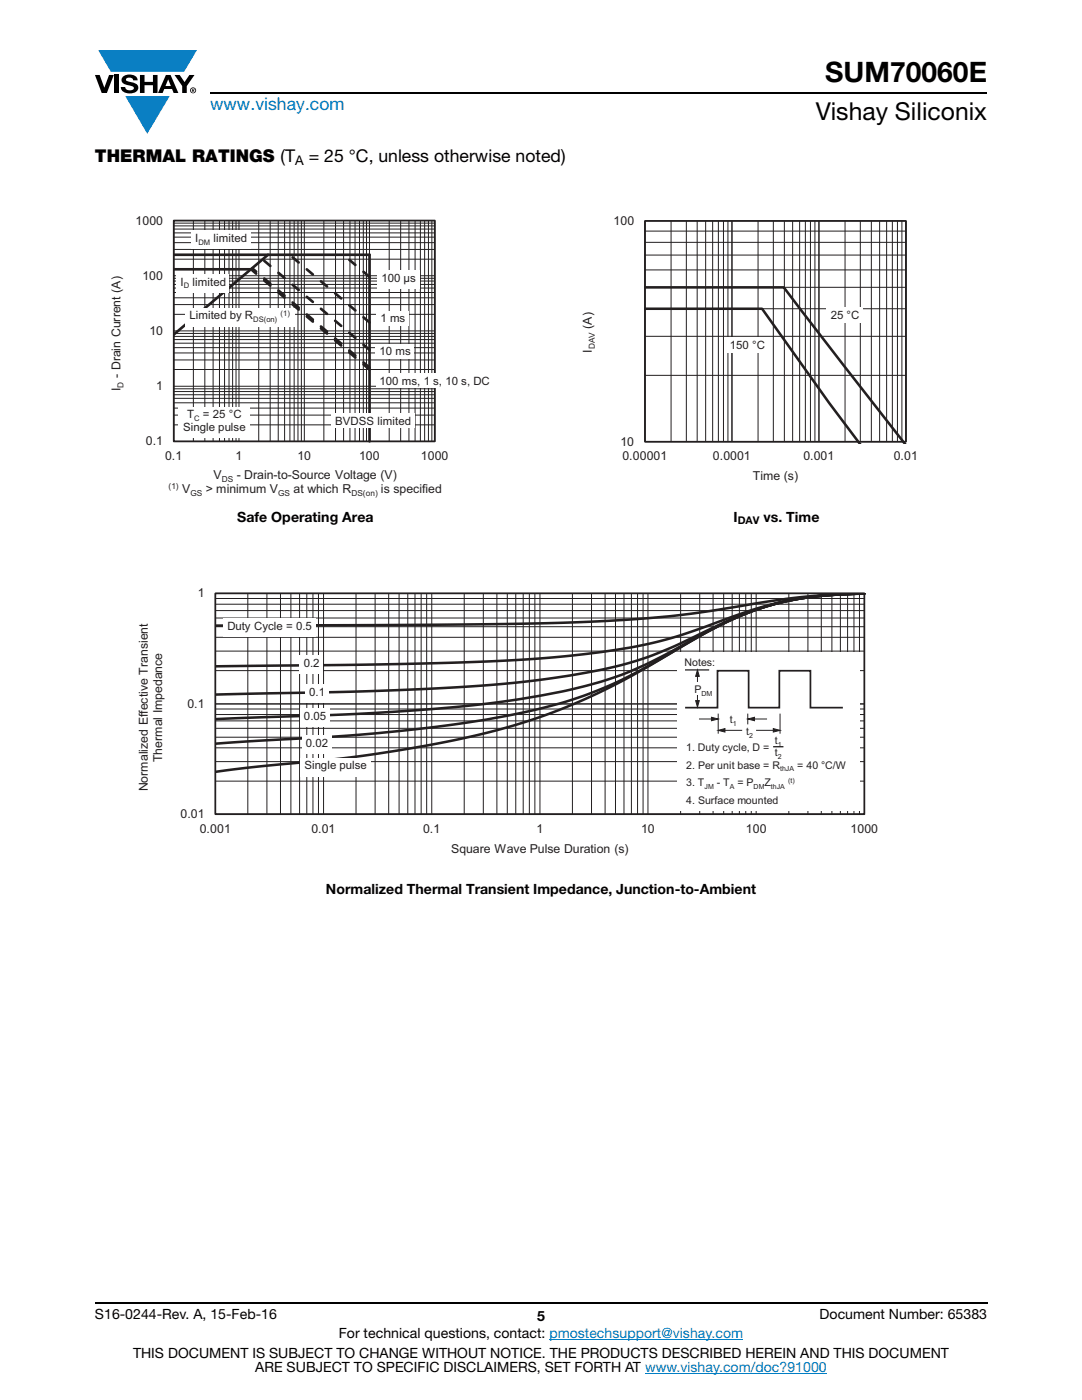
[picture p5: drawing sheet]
<svg xmlns="http://www.w3.org/2000/svg" width="216mm" height="279mm" viewBox="0 0 216 279" stroke-linecap="round" stroke-linejoin="round" font-family="sans-serif">
<g fill="#0a7fc3">
<path d="M19.6 10h19.7l-2.6 4.3h-1.1h-13.5z"/>
<path d="M25 19.2h8.9l-4.5 7.5z"/>
</g>
<g fill="#000">
<path d="M18.9 15h1l.9 2.5 1-2.5h.9l-1.4 3.6h-1zM22.9 15h.9v3.6h-.9zM24.6 15.3a2.1 2.1 0 0 1 2.8 .3l.1 .4h-.9a.79 .79 0 0 0-.7-.5 .79 .79 0 0 0-.8 .4l.3 .3 1 .2a1.08 1.08 0 0 1 1.2 1 1.08 1.08 0 0 1-1.1 1.2 1.73 1.73 0 0 1-2.4-1.2h.9a.96 .96 0 0 0 .8 .6 .96 .96 0 0 0 .9-.4 1.31 1.31 0 0 0-1.2-.6 1.03 1.03 0 0 1-1.1-.6 1.03 1.03 0 0 1 .2-1.1zM27.9 15h.9v1.3h1.7v-1.3h.9v3.6h-.9v-1.6h-1.7v1.6h-.9zM34.8 15h1.1l.9 1.4 1-1.4h1l-1.5 2.2v1.4h-.9v-1.4z"/>
<path d="M33.6 15.9l.5 1.3h-1.1zM33.1 15l-1.6 3.6h1l.3-.8h1.5l.3 .8h1l-1.6-3.6z"/>
<path d="M38.4 17.8h.2v.2h-.2zM38.3 17.7v.7h.1v-.3l.4 .3-.2-.3 .2-.2-.1-.2z"/>
<path d="M38.1 18a.46 .46 0 0 1 .9 0 .46 .46 0 0 1-.9 0zM37.9 18a.6 .6 0 0 0 1.2 0 .6 .6 0 0 0-1.2 0z"/>
</g>
<path d="M42 18.6h155M18.9 260h178.1" fill="none" stroke="#000" stroke-width=".36"/>
<path d="M109.6 267.3h38.7M128.7 274h36.3" fill="none" stroke="#007ec4" stroke-width=".2"/>
<path d="M19.1 39.4h83.7v60.1h-83.7z" fill="#fff"/>
<g fill="none" stroke="#231f20" stroke-width=".2">
<path d="M34.7 59.4h52.1M34.7 58.4h52.1M34.7 57.5h52.1M34.7 56.8h52.1M34.7 56.1h52.1M34.7 55.5h52.1M34.7 51.7h52.1M34.7 49.8h52.1M34.7 48.4h52.1M34.7 47.3h52.1M34.7 46.5h52.1M34.7 45.7h52.1"/>
<path d="M34.7 45.1h52.1M34.7 44.5h52.1M34.7 44h52.1v44.1h-52.1zM34.7 55h52.1M38.6 44v44.1M40.9 44v44.1M42.5 44v44.1M43.8 44v44.1M44.8 44v44.1M45.7 44v44.1M46.4 44v44.1M47.1 44v44.1"/>
<path d="M47.7 44v44.1M51.6 44v44.1M53.9 44v44.1M55.5 44v44.1M56.8 44v44.1M57.8 44v44.1M58.7 44v44.1M59.5 44v44.1M60.1 44v44.1M60.7 44v44.1M64.6 44v44.1M67 44v44.1"/>
<path d="M68.6 44v44.1M69.8 44v44.1M70.8 44v44.1M71.7 44v44.1M72.5 44v44.1M73.1 44v44.1M73.7 44v44.1M77.7 44v44.1M79.9 44v44.1M81.6 44v44.1M82.8 44v44.1M83.9 44v44.1"/>
<path d="M84.7 44v44.1M85.5 44v44.1M86.2 44v44.1M34.7 79.5h52.1M34.7 78.8h52.1M34.7 78.1h52.1M34.7 77.6h52.1M34.7 73.7h52.1M34.7 71.8h52.1M34.7 70.4h52.1M34.7 69.4h52.1M34.7 68.5h52.1"/>
<path d="M34.7 67.8h52.1M34.7 67.1h52.1M34.7 66.5h52.1M34.7 62.7h52.1M34.7 60.8h52.1M34.7 77.1h52.1M34.7 66h52.1M34.7 84.8h52.1M34.7 82.8h52.1M34.7 81.4h52.1M34.7 80.4h52.1"/>
</g>
<path d="M34.7 44h52.1v44.1h-52.1z" fill="none" stroke="#231f20" stroke-width=".35"/>
<path d="M34.7 50.8h39v37.3M34.7 53.7h15.7M53.5 50.8l-18.8 16" fill="none" stroke="#231f20" stroke-width=".53"/>
<path d="M73.7 55.3l-5.1-4.4M73.7 73.8l-23.3-19.8M73.7 73.4l-23.3-19.8M73.7 69.8l-21.1-17.8M73.7 64.3l-15.9-13.4" fill="none" stroke="#231f20" stroke-width=".53" stroke-dasharray="1.6 2.1"/>
<g fill="#fff">
<path d="M38.1 46h11.9v3.7h-11.9z"/>
<path d="M37 61.5h21.7v3.6h-21.7z"/>
<path d="M35.5 81.1h14.4v6.2h-14.4z"/>
<path d="M66.1 82.5h16.6v2.9h-16.6z"/>
<path d="M74.9 74.5h23.8v2.9h-23.8z"/>
<path d="M74.9 68.6h7.8v2.9h-7.8z"/>
<path d="M75.1 62.1h6.5v2.9h-6.5z"/>
<path d="M75.3 54h8.4v3.7h-8.4z"/>
<path d="M35.2 54.7h10.5v3.6h-10.5z"/>
<path d="M113.1 39.5h83.7v59.9h-83.7z"/>
</g>
<g fill="none" stroke="#231f20" stroke-width=".2">
<path d="M128.7 57.3h52.1M128.7 53.9h52.1M128.7 50.9h52.1M128.7 48.4h52.1M128.7 46.1h52.1M128.7 44.1h52.1v44.1h-52.1zM133.9 44.1v44.1M137 44.1v44.1M139.1 44.1v44.1M140.8 44.1v44.1M142.2 44.1v44.1M143.3 44.1v44.1"/>
<path d="M144.4 44.1v44.1M145.2 44.1v44.1M146.1 44.1v44.1M151.3 44.1v44.1M154.3 44.1v44.1M156.5 44.1v44.1M158.2 44.1v44.1M159.6 44.1v44.1M160.7 44.1v44.1M161.7 44.1v44.1M162.6 44.1v44.1M163.4 44.1v44.1"/>
<path d="M168.6 44.1v44.1M171.7 44.1v44.1M173.9 44.1v44.1M175.5 44.1v44.1M176.9 44.1v44.1M178.1 44.1v44.1M179.1 44.1v44.1M180 44.1v44.1M128.7 74.9h52.1M128.7 67.1h52.1M128.7 61.6h52.1"/>
</g>
<path d="M128.7 44.1h52.1v44.1h-52.1z" fill="none" stroke="#231f20" stroke-width=".34"/>
<path d="M128.7 57.4h27.7l24.1 31.1M128.7 61.6h23.4l13.3 18.8 6.1 8.1" fill="none" stroke="#231f20" stroke-width=".51"/>
<g fill="#fff">
<path d="M144.8 67.3h8.6v3.1h-8.6z"/>
<path d="M165 61.3h7.2v3h-7.2z"/>
<path d="M27.4 113.9h161.1v59.9h-161.1z"/>
</g>
<g fill="none" stroke="#231f20" stroke-width=".2">
<path d="M43 119.4h129.5M49.4 118.4v44.1M53.3 118.4v44.1M56 118.4v44.1M58 118.4v44.1M59.8 118.4v44.1M61.2 118.4v44.1M62.4 118.4v44.1M63.5 118.4v44.1M64.6 118.4v44.1M71 118.4v44.1M74.8 118.4v44.1"/>
<path d="M77.6 118.4v44.1M79.6 118.4v44.1M81.4 118.4v44.1M82.8 118.4v44.1M84 118.4v44.1M85.1 118.4v44.1M86.2 118.4v44.1M92.6 118.4v44.1M96.4 118.4v44.1M99.1 118.4v44.1M101.2 118.4v44.1M102.9 118.4v44.1"/>
<path d="M104.4 118.4v44.1M105.6 118.4v44.1M106.7 118.4v44.1M107.7 118.4v44.1M114.2 118.4v44.1M118 118.4v44.1M120.7 118.4v44.1M122.8 118.4v44.1M124.5 118.4v44.1M126 118.4v44.1M127.2 118.4v44.1M128.3 118.4v44.1"/>
<path d="M129.3 118.4v44.1M135.8 118.4v44.1M139.6 118.4v44.1M142.3 118.4v44.1M144.4 118.4v44.1M146.1 118.4v44.1M147.5 118.4v44.1M148.8 118.4v44.1M149.9 118.4v44.1M150.9 118.4v44.1M157.4 118.4v44.1M161.2 118.4v44.1"/>
<path d="M163.9 118.4v44.1M166 118.4v44.1M167.7 118.4v44.1M169.1 118.4v44.1M170.4 118.4v44.1M171.5 118.4v44.1M172.5 118.4v44.1M172.5 118.4h-129.5v44.1h129.5M43 133.8h129.5M43 129.9h129.5M43 127.2h129.5M43 125.1h129.5"/>
<path d="M43 123.3h129.5M43 121.9h129.5M43 120.6h129.5M43 155.9h129.5M43 152h129.5M43 149.2h129.5M43 147.1h129.5M43 145.4h129.5M43 143.9h129.5M43 142.6h129.5M43 141.5h129.5M43 140.5h129.5"/>
</g>
<path d="M43 118.4h129.5v44.1h-129.5z" fill="none" stroke="#231f20" stroke-width=".34"/>
<path d="M172.5 118.4l-6.5 .3-5.8 .7-5.2 1-4.9 1.6-4.2 1.7-4.3 2.2-15.1 8.7-7.9 4.1-4.5 2-4.7 1.8-4.8 1.6-4.6 1.4-10.7 2.5-13.8 2.4-8.9 1.1-15.4 1.5-8.2 1M172.5 118.4l-6.9 .4-5.4 .6-5.2 1-4.5 1.4-3.9 1.6-4.1 2-14 8-6.1 3.1-4.6 1.8-3 1.1-7.8 2.2-10.3 2.1-7.7 1.1-8.6 1-11.8 1.1-25.6 1.5M172.5 118.4l-6.1 .3-5.4 .5-4.5 .9-4.6 1.2-3.7 1.4-3.8 1.7-13 7-5.9 2.7-5.9 2-7.8 2-7.2 1.3-5 .7-13.5 1.4-16.4 1-26.7 1M172.5 118.4l-5.4 .3-4.9 .4-4.6 .7-3.9 1-3.6 1.1-3.5 1.4-12.1 5.7-5.6 2.2-6.5 1.9-9.1 1.8-11.3 1.4-14.2 1-17.2 .7-27.6 .6M43 124.9l52.8-.3 13.6-.2 10.2-.4 9.3-.6 7.1-.7 6.4-.9 11-1.8 6.4-.8 5.8-.5 6.9-.2-9.3 .5-6.7 1-6.4 1.7-12.6 4.5-5.7 1.7-6 1.3-11 1.6-10.5 .9-13.8 .5-18.5 .5-29 .3" fill="none" stroke="#231f20" stroke-width=".51"/>
<g fill="#fff">
<path d="M60.9 136.6h4.6v3.6h-4.6z"/>
<path d="M59.8 141.4h6v3.6h-6z"/>
<path d="M60.2 146.8h5.9v3.6h-5.9z"/>
<path d="M59.9 151.3h14v3.6h-14z"/>
<path d="M44.4 123.5h18.6v3.6h-18.6z"/>
<path d="M59.8 130.8h4.6v3.6h-4.6z"/>
<path d="M135.1 130.3h36.4v31.6h-36.4z"/>
</g>
<path d="M136.7 133.7h4.7" fill="none" stroke="#231f20" stroke-width=".25"/>
<path d="M143.3 142.5v3.8M144.4 145.8h3.6M149.2 142.5v2M155.6 142.5v3.8" fill="none" stroke="#231f20" stroke-width=".2"/>
<path d="M143.3 145.8l1.4-.4v.7z" fill="#231f20"/>
<path d="M143.3 145.8l1.4-.4v.7zM151 145.8h3.6" fill="none" stroke="#231f20" stroke-width=".2"/>
<path d="M154.3 145.4l1.3 .4-1.3 .3z" fill="#231f20"/>
<path d="M139.6 143.5h2.6M154.3 145.4l1.3 .4-1.3 .3z" fill="none" stroke="#231f20" stroke-width=".2"/>
<path d="M142 143.1l1.3 .4-1.3 .3z" fill="#231f20"/>
<path d="M142 143.1l1.3 .4-1.3 .3zM150.3 143.5h2.7" fill="none" stroke="#231f20" stroke-width=".2"/>
<path d="M149.2 143.5l1.4-.4v.7z" fill="#231f20"/>
<path d="M139.2 134.7v1.3M149.2 143.5l1.4-.4v.7z" fill="none" stroke="#231f20" stroke-width=".2"/>
<path d="M139.2 133.7l.3 1.3h-.7z" fill="#231f20"/>
<path d="M139.2 133.7l.3 1.3h-.7zM139.2 138.8v1.3" fill="none" stroke="#231f20" stroke-width=".2"/>
<path d="M138.8 139.8h.7l-.3 1.3z" fill="#231f20"/>
<path d="M138.8 139.8h.7l-.3 1.3z" fill="none" stroke="#231f20" stroke-width=".2"/>
<path d="M136.9 141.2h6.3v-7.3h6.2v7.3h6.1v-7.3h6.2v7.3h6.3" fill="none" stroke="#231f20" stroke-width=".35"/>
<path d="M154.3 149h2" fill="none" stroke="#231f20" stroke-width=".26"/>
<text font-size="5.6" x="164.7" y="16.4">SUM70060E</text>
<text font-size="4.9" x="162.8" y="24">Vishay Siliconix</text>
<text font-size="3.5" fill="#007ec4" x="42" y="21.9">www.vishay.com</text>
<g font-size="3.5">
<text x="18.9" y="32.3">THERMAL RATINGS (T</text>
<text x="61.6" y="32.3">= 25 °C, unless otherwise noted)</text>
</g>
<g font-size="2.8">
<text x="47.3" y="104.1">Safe Operating Area</text>
<text x="146.4" y="104.1">I</text>
<text x="152.3" y="104.1">vs. Time</text>
<text x="65" y="178.5">Normalized Thermal Transient Impedance, Junction-to-Ambient</text>
<text x="18.9" y="263.3">S16-0244-Rev. A, 15-Feb-16</text>
<text x="107.2" y="263.6">5</text>
<text x="163.6" y="263.3">Document Number: 65383</text>
<text x="67.6" y="267.1">For technical questions, contact: pmostechsupport@vishay.com</text>
<text x="26.5" y="271">THIS DOCUMENT IS SUBJECT TO CHANGE WITHOUT NOTICE. THE PRODUCTS DESCRIBED HEREIN AND THIS DOCUMENT</text>
<text x="50.9" y="273.8">ARE SUBJECT TO SPECIFIC DISCLAIMERS, SET FORTH AT www.vishay.com/doc?91000</text>
</g>
<text font-size="2.6" x="58.9" y="33">A</text>
<g font-size="2.5" fill="#231f20">
<text x="27.1" y="44.8">1000</text>
<text x="122.4" y="44.9">100</text>
<text x="28.4" y="55.8">100</text>
<text x="118.1" y="65.6" transform="rotate(-90 118.1 65.6)">(A)</text>
<text x="29.8" y="66.8">10</text>
<text x="118.1" y="70.3" transform="rotate(-90 118.1 70.3)">I</text>
<text x="24.1" y="75.4" transform="rotate(-90 24.1 75.4)">- Drain Current (A)</text>
<text x="24.1" y="78" transform="rotate(-90 24.1 78)">I</text>
<text x="31.2" y="77.9">1</text>
<text x="29.1" y="88.9">0.1</text>
<text x="123.8" y="89">10</text>
<text x="33" y="91.8">0.1</text>
<text x="42.6" y="95.5">V</text>
<text x="47" y="91.8">1</text>
<text x="47.2" y="95.5">- Drain-to-Source Voltage (V)</text>
<text x="59.3" y="91.8">10</text>
<text x="71.7" y="91.8">100</text>
<text x="84" y="91.8">1000</text>
<text x="124.2" y="91.9">0.00001</text>
<text x="142.3" y="91.9">0.0001</text>
<text x="150.2" y="95.8">Time (s)</text>
<text x="160.3" y="91.9">0.001</text>
<text x="178.4" y="91.9">0.01</text>
<text x="36.3" y="98.4">V</text>
<text x="41" y="98.4">&gt; minimum V</text>
<text x="58.6" y="98.4">at which R</text>
<text x="76" y="98.4">is specified</text>
<text x="39.5" y="119.2">1</text>
<text x="37.4" y="141.3">0.1</text>
<text x="32.3" y="152.1" transform="rotate(-90 32.3 152.1)">Thermal Impedance</text>
<text x="29.5" y="157.9" transform="rotate(-90 29.5 157.9)">Normalized Effective Transient</text>
<text x="36" y="163.3">0.01</text>
<text x="39.9" y="166.2">0.001</text>
<text x="62.2" y="166.2">0.01</text>
<text x="84.4" y="166.2">0.1</text>
<text x="107" y="166.2">1</text>
<text x="127.9" y="166.2">10</text>
<text x="148.8" y="166.2">100</text>
<text x="169.7" y="166.2">1000</text>
<text x="90" y="170.1">Square Wave Pulse Duration (s)</text>
</g>
<g font-size="2.3" fill="#231f20">
<text x="38.9" y="48.3">I</text>
<text x="42.6" y="48.3">limited</text>
<text x="36" y="57">I</text>
<text x="38.4" y="57">limited</text>
<text x="76.1" y="56.3">100 μs</text>
<text x="37.8" y="63.7">Limited by R</text>
<text x="75.9" y="64.3">1 ms</text>
<text x="165.8" y="63.7">25 °C</text>
<text x="75.7" y="70.9">10 ms</text>
<text x="145.6" y="69.7">150 °C</text>
<text x="75.7" y="76.8">100 ms, 1 s, 10 s, DC</text>
<text x="37.3" y="83.4">T</text>
<text x="40.5" y="83.4">= 25 °C</text>
<text x="36.5" y="86">Single pulse</text>
<text x="66.9" y="84.8">BVDSS limited</text>
<text x="45.4" y="125.8">Duty Cycle = 0.5</text>
<text x="60.6" y="133.1">0.2</text>
<text x="60.7" y="143.7">0.05</text>
<text x="61.7" y="138.9">0.1</text>
<text x="61" y="149">0.02</text>
<text x="60.7" y="153.5">Single pulse</text>
</g>
<text font-size="2.1" x="147.2" y="104.6">DAV</text>
<g font-size="2.1" fill="#231f20">
<text x="136.6" y="132.9">Notes:</text>
<text x="138.6" y="138.3">P</text>
<text x="136.9" y="149.9">1. Duty cycle, D =</text>
<text x="145.7" y="144.3">t</text>
<text x="148.9" y="146.7">t</text>
<text x="154.6" y="148.5">t</text>
<text x="136.9" y="153.4">2. Per unit base = R</text>
<text x="154.6" y="150.9">t</text>
<text x="159.1" y="153.4">= 40 °C/W</text>
<text x="136.9" y="156.9">3. T</text>
<text x="136.9" y="160.4">4. Surface mounted</text>
<text x="143" y="156.9">- T</text>
<text x="147.2" y="156.9">= P</text>
<text x="152.5" y="156.9">Z</text>
</g>
<g font-size="1.7" fill="#231f20">
<text x="118.7" y="69.7" transform="rotate(-90 118.7 69.7)">DAV</text>
<text x="24.7" y="77.3" transform="rotate(-90 24.7 77.3)">D</text>
<text x="33.6" y="97.6">(1)</text>
<text x="38" y="99">GS</text>
<text x="44.3" y="96.1">DS</text>
<text x="55.5" y="99">GS</text>
<text x="70.1" y="99">DS(on)</text>
</g>
<g font-size="1.5" fill="#231f20">
<text x="39.6" y="48.9">DM</text>
<text x="36.7" y="57.5">D</text>
<text x="50.5" y="64.3">DS(on)</text>
<text x="56" y="63">(1)</text>
<text x="38.7" y="83.9">C</text>
</g>
<g font-size="1.4" fill="#231f20">
<text x="140" y="138.8">DM</text>
<text x="146.3" y="144.8">1</text>
<text x="149.5" y="147.2">2</text>
<text x="155.2" y="149">1</text>
<text x="155.2" y="151.4">2</text>
<text x="155.7" y="153.9">thJA</text>
<text x="140.6" y="157.4">JM</text>
<text x="145.6" y="157.4">A</text>
<text x="150.4" y="157.4">DM</text>
<text x="153.8" y="157.4">thJA</text>
<text x="157.3" y="156.3">(t)</text>
</g>
</svg>
